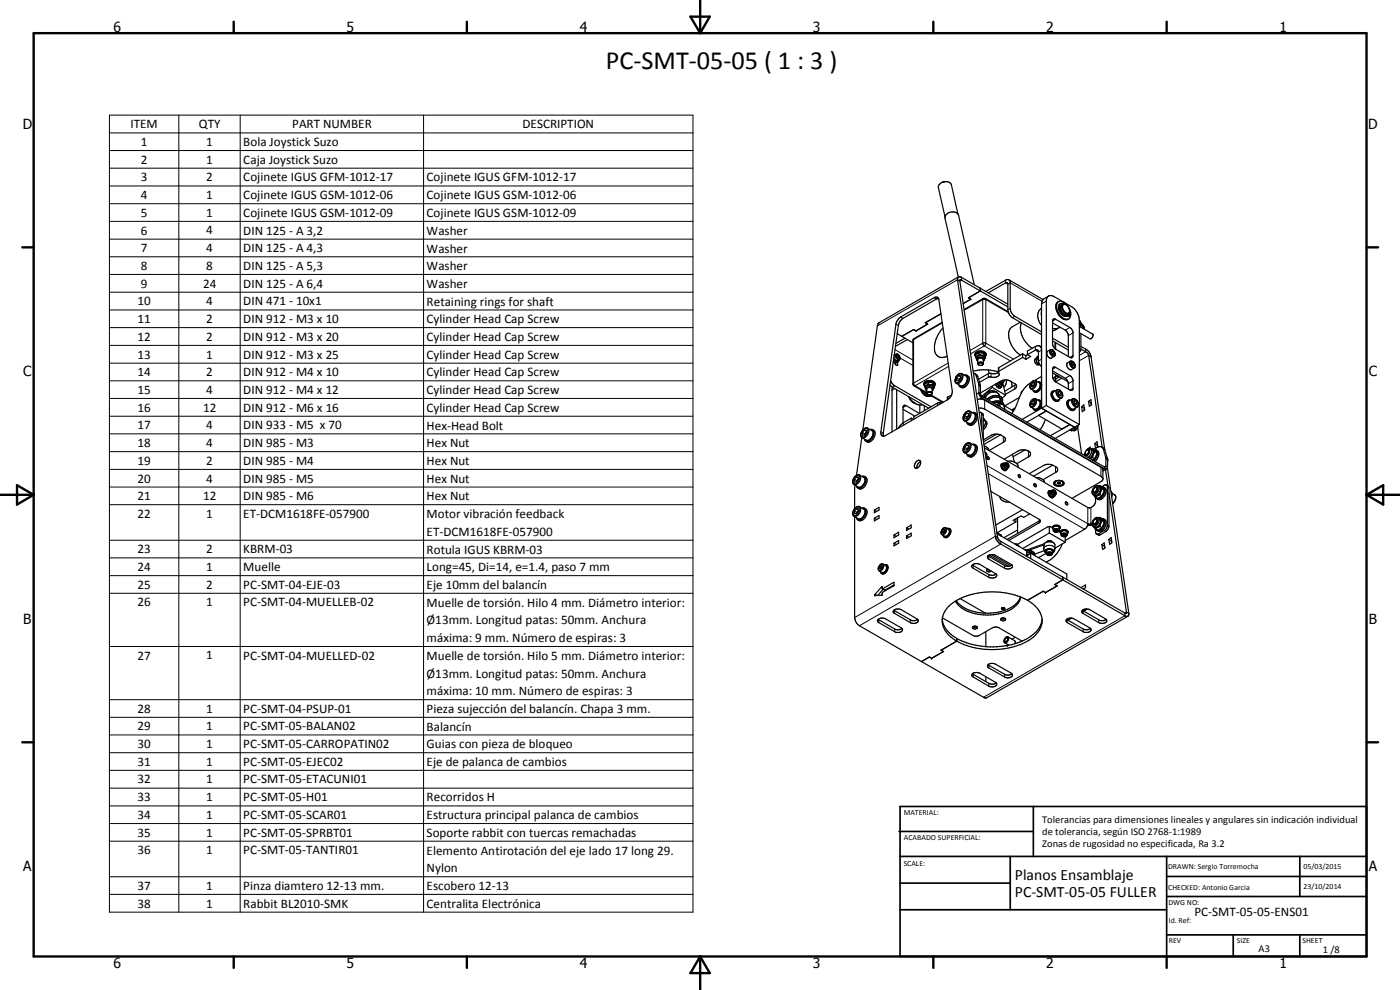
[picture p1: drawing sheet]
<svg xmlns="http://www.w3.org/2000/svg" width="420mm" height="297mm" viewBox="0 0 420 297" stroke-linecap="round" stroke-linejoin="round" font-family="sans-serif">
<g fill="none" stroke="#000" stroke-width=".35">
<path d="M283.7 54.5l-1 .2M287.5 64.2l-2-8.7a2.12 2.12 0 0 0-2.2-1 2.12 2.12 0 0 0-1.7 1.8l2 8.8M269.6 95.8l.7-.7 10.1-5.8a.81 .81 0 0 1 .9-.2 .81 .81 0 0 1 .5 .8l4 27.3a2.98 2.98 0 0 1-1.4 2.7l-18.6 10.8-1 .2-.3-.3-.1-1 4.5-32.6zM274.9 99.3h.1M274.9 99.3l-.7-.4-3.5 2M274.9 99.3l-.7-.5-3.5 2.1M278.4 97.2l-.7-.3 4.7-2.8-4.7 2.7 .7 .4-3.5 2.1M278.4 97.2l-3.5 2.1M278.4 97.2h.1M281.7 89.5l-10.7 6-.9 .9-.3 .7-4.8 33.1 .2 .7M282.8 96.7l-8.5 4.9-.3 .6v13l.3 .6 3.8 2.2M283 98.4a7.9 7.9 0 0 0-2.3 7.6 2.33 2.33 0 0 0 3.6 .8"/>
<path d="M287.3 83.9l11.4 77M287.3 83.9l.8 .4M287.6 83.1l-.3 .8M287.6 83.1l-4-17.6a2.2 2.2 0 0 1 1.7-1.9 2.2 2.2 0 0 1 2.4 1l4.7 20.8M287.7 83.1l-24.2 14.1-4.6 31.7M287.7 83.1l.9 .1M287.7 83.1h-.1M288.1 84.3l11.3 77M288.6 83.2l13.9 8.1M288.6 84.1l5.6 3.2M288.6 83.2v.9M288.6 84.1l-.4-.2-.1 .4"/>
<path d="M289.3 92.9l5.8-3.3 .5-.1 6.9 4M291.3 89.7v.1M291.4 89.8l-2.3 1.3M294.2 87.3l-3.6 2.1 .8 .4M294.2 86.5v.8M294.2 87.3l8.3 4.8M295.9 87.5l5.9-3.4a.84 .84 0 0 1 1-.1 .84 .84 0 0 1 .4 .9v7.9l.3 .9 .8 1.1 8.3 4.8M296.6 87.9l5.3-3.1h.4l.2 .3v8.4M302.5 93.5l1.1 1.7 9 5.2M302.8 83.9l10.2 6M306.2 96.7l-2.5 1.4a3.6 3.6 0 0 0-.6 4.5l1.3 2.3 1.9 1.7M306.5 96.9a6.8 6.8 0 0 0 3.3 7.6"/>
<path d="M312.6 92.5a3.3 3.3 0 0 0-.2 4.8l.2 .4M312.6 93.3v1.6M314.7 88.8l-.5 .6-.2 .6v31.7M314.7 88.8l.8-.1 .5 .2 5.6 3.1a5.3 5.3 0 0 1 2.3 4.1v31.3M314.7 88.8l-1.6 1-.4 .5-.1 .9v31.3M315.9 96.9l3.8 2.2 .8 .9 .1 .7v6.3M316 95.8l.3-.1 .5 .1 4.3 2.5 .7 .7 .2 .7v7.2l-.2 .4-.7-.1-4.3-2.4-.8-1-.1-.6v-6.8zM317.4 98.5l-1.5 .7M317.7 90.5a2.36 2.36 0 0 0-.3 3.4 2.57 2.57 0 0 0 3.3 1.8M317.7 90.5a2.31 2.31 0 0 0-.3 3 2.86 2.86 0 0 0 3.4 2.1l.5-1.3M317.7 90.5l.8-.2 .6 .3M318.1 91.2l-.2 .2a2.55 2.55 0 0 0 2.1 3.5l.4-.2"/>
<path d="M318.1 91.3a2.58 2.58 0 0 0 2.6 3.4l.3 .1M318.1 98.2l-1 .4-1.2-.1M318.8 91.4a2.1 2.1 0 0 0 1.7 2.8l.3-.2M319.4 91.2a1.17 1.17 0 0 0-1.1 .8 1.17 1.17 0 0 0 .2 1.3 1.36 1.36 0 0 0 2.1 .8M319.4 91.2l-.7-.2-.6 .3M319.4 91.2l.4 .2M319.4 90.7l.8 .8 .8 1.5M319.6 91.3a.86 .86 0 0 0-.7 .5 .86 .86 0 0 0 .1 .9 1.33 1.33 0 0 0 1.9 1.1l.1-.2M319.8 91.4a2.22 2.22 0 0 1 1.2 2M319.8 91.4h.1M320.7 94.4l.1-.3 .2 .1 .1 .3h-.3M320.7 94.4l.1 .1"/>
<path d="M320.8 94l.5 .2M320.9 93.9h.4M320.9 93.9l-.1 .1M320.9 92.8l.1 .2M321 93.1v.4M321 93.6l.3 .3M321 93.4l-.1 .5M321 93.4v.2M321 93l.3 .9M321.3 93.9v.3M321.3 94.2l-.1 .5-.4 .3-.5-.3M323.9 96.2l.3 .2 .2 .7"/>
<path d="M323.9 97.2a1.41 1.41 0 0 1 1.5 1.5M323.9 97.9l4 2.3a.98 .98 0 0 1-.8 1.4l-3.2-1.8M324.6 97.7h-.3v.4M324.6 97.7l.4 .4M324.6 97.7l-.3 .1M325 98.1v.4M325 98.1l-.4 .2M267.1 115.5l.7 .7 10.9 6.3M267.3 114.2l1 1.4 11.1 6.4M267.9 116.2l-.2 .6v12.8M268.1 108.5l.3 .3M268.2 107.7l.6 .8"/>
<path d="M268.2 108.6h-.1M268.3 107.1a1 1 0 0 0 .5 1 1 1 0 0 0 1.1-.2M268.4 106.4h.4M268.4 108.8h.7M268.8 108.5l-.4 .3M268.9 106.3a1 1 0 0 1 1.1 .5 1 1 0 0 1-.2 1.2 1.26 1.26 0 0 1-.9-1.7zM269 106.3l-.7 .4M269.1 106.6a.67 .67 0 0 1 .7 .3 .67 .67 0 0 1-.1 .8l-.6-.5zM269.1 116.9v11.9M269.1 108.8l.3 .4-.1 .4-.5-.2-.2-.6M269.2 106.7a.57 .57 0 0 1 .5 .3 .57 .57 0 0 1 0 .6 .64 .64 0 0 1-.5-.9zM269.3 100.1l1.4 .8"/>
<path d="M269.7 108.5h-.9M269.7 108.5l-.6 .3M269.7 108.1v.4M270.7 100.9l3.3 2M271.6 101.5l-2.8 1.5M272.3 101.9l-3.6 2M276.3 116.9l.8 1.4 .7 .5 .7 .1M276.7 117.1a1.71 1.71 0 0 0 2.3 1.4l.4 .2M277.2 117.5l.6 .6M277.3 115.1l.5 1.5M277.3 115.1v-.2a2.1 2.1 0 0 1 3.2-.1l.1 .3M277.3 115.1v.2"/>
<path d="M277.3 115.1a2.25 2.25 0 0 1 3.3 0M277.4 117.5l.5 .6M277.8 116.8a1.25 1.25 0 0 1 .8-1.2 1.25 1.25 0 0 1 1.4 .4l.1 .8M277.8 118.1l.3 .1M278 118.2l.5 .2M278.1 118.2l.4 .2M278.1 118v-1.2a.9 .9 0 0 1 .8-.6 .9 .9 0 0 1 .9 .6v1.2M278.1 118a.92 .92 0 0 1 .8-.5 .92 .92 0 0 1 .9 .5M278.1 118l.4 .4M278.3 118.3v-.1a.69 .69 0 0 1 .7-.5 .69 .69 0 0 1 .6 .5l-.2 .2M278.5 118.4h.9M278.5 115.2l1.5 .2"/>
<path d="M278.5 114.7l-.2 .1a.92 .92 0 0 0-.9 1l1.1-.6M278.5 114.7l1.5 .2M278.5 114.7v.5M278.9 118.7l-.4 .2M279 118.5l3.9 2.3M279.5 118.8l-1 .1M279.8 118l-.4 .4M280 114.9l.4 .9v.5M280 115.4l.4 .9M280 114.9v.5M280.1 116.6a1.35 1.35 0 0 0-2.3 .2l.3 .4M280.1 116.6v.4l-.3 .2"/>
<path d="M280.4 116.3l-.3 .3M280.6 115.1v.2M280.6 115.1l-.2 .7M285.6 118.5l-1.2 .7-.1 .8M287.1 112.8l.6-.6 .9-.1 1.4 .8a1.91 1.91 0 0 1-1.7 2.8l-1.3-.7a1.55 1.55 0 0 1 .1-2.2zM287.1 113.5l.7 .3M287.7 112.7l.6 .1v.7l-.6 .8-.6-.1v-.7M287.7 112.7l-.6 .8M287.7 112.7l.6 .4M287.8 113.8l.1 .3M288.3 113.3l-.5 .5M289.4 112.6l.4-.1a1.18 1.18 0 0 1 .6 1.9 1.71 1.71 0 0 1-2.5 1.5l-.2-.5"/>
<path d="M290.1 112.6a1.89 1.89 0 0 1 0 3.1 1.3 1.3 0 0 1-2 .3M292 111.3a13.8 13.8 0 0 1 7.6 .3M292.1 112l.7 .3 .2 .5a10.9 10.9 0 0 1 .8 5.5l.9 1.1 36.7 21.2 .7 .1M292.5 112.1l.9 .7a11.4 11.4 0 0 1 .9 5.6l.4 .5 36.7 21.2h.4a9.2 9.2 0 0 0-.9-5.8l-.5-.3h-.6l-1.5 .8M292.6 106.5a1.99 1.99 0 0 1 3.3 0M292.8 107l.3 .7M292.8 107a1.3 1.3 0 0 1 .2-1.4 1.3 1.3 0 0 1 1.4-.3 1.2 1.2 0 0 1 1.5 1.5l-.2 .2M293.1 107.8a1.39 1.39 0 0 1 2.3 0M293.3 119.8l1-.1 1.2 .4 35.3 20.4 .2 .5v2.8l-.4 .6-8.9 5.1M293.4 108.3l-.2-.2a1.06 1.06 0 0 1 .3-1.2 1.06 1.06 0 0 1 1.3-.1l.4 .2 .2 .4v.5l-.3 .4M293.4 109a.96 .96 0 0 1 1.7 .1M293.7 109.4l-.1-.1a.68 .68 0 0 1 .7-.4 .68 .68 0 0 1 .6 .4l-.1 .2"/>
<path d="M293.7 109.4l.5 .2 .6-.1M293.9 106.3l1.4 .3M293.9 106.3l-1.1 .7M293.9 105.8l-.3 .2a.93 .93 0 0 0-.8 1M293.9 105.8l1.4 .3M293.9 105.8v.5M294.2 117.9l6.8-3.8h1.7l1.8 1a.86 .86 0 0 1 .6 .8 .86 .86 0 0 1-.6 .8l-2.8 1.6M295.1 109.1v-1.2a1.05 1.05 0 0 0-1.7-.1v1.5l.3 .2M295.1 109.1l-.3 .4M295.3 106.1l.4 1.3M295.3 106.6l.4 .8M295.3 106.1v.5"/>
<path d="M295.7 107.4l-.3 .3M295.8 119.2v.3M296.6 111l.2 1M297.3 117.3l-1.3 .7-.7 1.2M297.7 117.6a1.72 1.72 0 0 1 2.2 1.2M297.7 115.9l.1 .3M297.8 116.2l-3.1 2.7M297.8 116.2l4 2.4M298.8 115.3h.1M298.8 115.3l.4 .8M298.9 115.2l-.1 .1M299.2 115.1l.5 .8"/>
<path d="M299.2 116.1l.3 .2M299.2 116.1h.2M299.2 117.6a3.1 3.1 0 0 0-3.5 1.9M299.4 116.1v.1M299.4 116.2l.7 .3 .3-.3M299.4 114.9l.9 1.1 .5-.4M299.6 111.7a3.6 3.6 0 0 1-2.6 .3l-3.3 1.8M299.6 111.7a.85 .85 0 0 1 .2 1 .85 .85 0 0 1-.9 .5l-2.2-.1-2.7 1.6M299.7 115.9l.7 .3M299.7 115.9l-.3 .2M299.8 118.4l.1 .4M299.9 118.8a1.28 1.28 0 0 1 .8 1.9"/>
<path d="M299.9 118.8l-.5-.1a4 4 0 0 0-3.2 1.1M300 114.7l.5 .3 .1 .4M300 119.4l.4 .5-.1 .5M300 114.9l.5 .5M300 119.4l.3 1M300 119.4l-1.4-.3-.8 .2-1.1 .8M300.2 114.5l.6 .5 .1 .6-.7-.2-.4-.7M300.4 119.8l-.2 .1M300.5 115.4h.1M300.5 115.4l-.4-.3-.1-.5 .6 .3v.5M300.6 115.8l-.2 .4M300.8 114.2l1 4.4"/>
<path d="M301.5 114l-.5 .9M301.8 118.6l-1 .9M302 114l-.1 1.3-.6 .9M303.4 114.5l.3 1.6M304.9 115.4l-3.4 2M305.9 119.3l-4.4 2.5M306.5 117.9v.1M306.5 117.9l-2 4.8M306.7 117.5h.1M306.8 117.4l-.3 .5M306.9 107.2l1 .6M306.9 106.2l1 .5"/>
<path d="M306.9 106.2v1M306.9 106.2l-7.2 4.2-.1 1.3M306.9 107.2l-7.3 4.3M307.9 106.7v1.1M308.3 106.4l1 .6-1.4 .8M308.3 106.4l-.4 .3M308.3 106.4l2.6-1.4 .6 .1 .2 3.7 .9 1.2M309.5 115.4l.6 .3M309.6 114.7l-1.4 1-1.4 1.7M309.8 114.4l1-.2 1.1 .7a1.62 1.62 0 0 1-1.4 2.4l-1.1-.6a1.66 1.66 0 0 1 .4-2.3zM310 114.8h.5v.6l-.5 .6h-.5v-.6M310 114.8l-.5 .6"/>
<path d="M310 114.8l.5 .3M310 117.1l.3 .4M310.1 115.7l.1 .2M310.5 115.3l-.4 .4M310.7 114.2h.1M310.9 107.6a1.01 1.01 0 0 0-.2 1.3 1.01 1.01 0 0 0 1.2 .4l-.5-.4M310.9 107.7l.5 1.2M310.9 107.6v.1M311.3 107.4l.3 .8M311.3 107.4l-.4 .3M311.4 114.6h.6M311.6 106.8l-.7 .8"/>
<path d="M311.6 106.9l-.3 .5M311.7 108.7l-.3 .2M312 114.6a1.95 1.95 0 0 1-1.7 2.9M312 114.6l.6 .6M312.1 103.8l.5 .3M312.6 115.7a2.14 2.14 0 0 1-1.8 2l-.5-.2M312.6 104.8a1.12 1.12 0 0 0-.7-1 1.12 1.12 0 0 0-1.2 .2l-2.4 1.3v1.1M312.6 112.9l-2.1 1.3M314.4 105.4l.8-.5a1.32 1.32 0 0 1 1.2 2l-.9 .5a1.35 1.35 0 0 1-1.1-2zM315.5 105.9l.3 .2M315.8 106.1v.1M315.9 105.4l-.4 .1v.4l.4 .4h.4v-.5"/>
<path d="M315.9 102.3l4.7 2.7M315.9 101.5l4.7 2.7M315.9 111.3l4.3 2.7 .4 1.1v1.7M315.9 111.9l4.6 2.6M315.9 105.4l.4 .4M315.9 105.4l-.4 .2M316 117.3a1.93 1.93 0 0 0 1.7 3M316 117.3h.6M316 117.3a1.83 1.83 0 0 0 .6 3l.7 .1 .4-.1M316 117.7l1.2-.7a1.55 1.55 0 0 1 1.5 .7 1.55 1.55 0 0 1-.1 1.7l-1.1 .6a1.71 1.71 0 0 1-1.5-2.3zM316 110.3l.6-.1 4.9 2.7 .5 1.2v2.6l-.2 .4h-.5l-4.8-2.8-.6-1.4zM316.3 105.8l-.5 .3"/>
<path d="M316.7 112.3l.4 .5 .6 .1M316.8 102.8v2M316.8 113v1.6M317.1 112.8l-1.1 .7M317.5 118l.4 .4M317.9 118.4v.2M318 113.1l-1.2 .6M318 119.8l-.3 .5M318 117.5h-.5v.7l.5 .5h.5v-.6M318 117.5l.5 .6M318 117.5l-.5 .3M318.5 118.1l-.6 .3"/>
<path d="M318.7 113.5l-1.9 1.1M320.2 109l1-.6a1.31 1.31 0 0 1 1.2 .6 1.31 1.31 0 0 1 0 1.4l-.8 .5a1.45 1.45 0 0 1-1.4-1.9zM321.6 109.3l.2 .3M321.8 109.6h.1M321.9 108.9h-.3v.5l.3 .4h.4v-.5M321.9 108.9l.4 .4M321.9 108.9l-.3 .2M322.3 109.3l-.5 .3M324.4 103.9l1.4 .8M324.4 104.7l1.4 .8M324.4 100.1v4.9l-.4 .7M325.8 104.7v.8"/>
<path d="M325.8 104.7l1.1 1 .5 1.4M325.8 105.5l.6 .5 .3 .6M326.7 106.6l4.1 27.6M326.7 106.6l.7 .5M327.4 107.1l4.1 27.8M258.6 131.3l-1.6 11.3M258.9 129.8l.6 .4M259 128.9l.7-.5h.6l1.4 .8a1.88 1.88 0 0 1-1.7 2.9l-1.3-.7a1.73 1.73 0 0 1 .3-2.5zM259.4 129l.6 .1v.8l-.6 .7h-.5v-.8M259.4 129l-.5 .8M259.4 129l.6 .4M259.4 131.7l.4 .6"/>
<path d="M259.5 130.2l.1 .2M260 129.7l-.5 .5M261.1 128.9a.8 .8 0 0 1 .9 .1 .8 .8 0 0 1 .2 .8 2.52 2.52 0 0 1-2.2 2.6l-.2-.1M261.8 128.9a1.86 1.86 0 0 1 0 3.1l-1.2 .7-.8-.3M271 122.8l3.5 2M273.5 125.5v.7M273.5 125.5l.6 .4M273.5 125.5a7.1 7.1 0 0 0-3.6 2.6l-.2 .3M274.6 121a2.69 2.69 0 0 1-1.9-2 4.7 4.7 0 0 0 3.3 2.5M274.9 138.6a.72 .72 0 0 1 .9-.5 .72 .72 0 0 1 .5 .9 1.34 1.34 0 0 1-1.7 1.4l-.2-.6zM275.9 124l-4-2.3h-.6l-.3 .4v4.8M276 121.5v2.5"/>
<path d="M276.3 138.5a1.95 1.95 0 0 0-1.1 2M276.9 121.5h-.9M277.4 121.7v1.5M282.6 120.9l-1-.1-7.4 4.3v.7M289.5 134.2l.7 .4M289.5 124.7l.7 .4M289.7 123.8l.8-.5a2.86 2.86 0 0 1 2.1 1.1 2.03 2.03 0 0 1-1.9 2.6l-1.3-.7a1.46 1.46 0 0 1 .1-2.2zM289.7 133.3l.8-.5a2.86 2.86 0 0 1 2.1 1.1 2.03 2.03 0 0 1-1.9 2.6l-1.3-.7a1.46 1.46 0 0 1 .1-2.2zM290.1 124h.6v.8l-.6 .7h-.6v-.8M290.1 133.5l.6 .1v.7l-.6 .7h-.6v-.8M290.1 133.5l-.6 .7M290.1 133.5l.6 .4"/>
<path d="M290.1 124l-.6 .7M290.1 124l.6 .3M290.2 134.6l.1 .3M290.2 125.1l.1 .2M290.7 134.1l-.5 .5M290.7 124.6l-.5 .5M291.8 123.8l.5-.1a1.51 1.51 0 0 1 .1 2.6 1.45 1.45 0 0 1-2 .8l-.3-.4M291.8 133.3h.5a1.51 1.51 0 0 1 .1 2.5 1.45 1.45 0 0 1-2 .9l-.3-.5M292.6 133.3a1.74 1.74 0 0 1 .1 2.9l-1.2 .9-1-.3M292.6 123.8a1.74 1.74 0 0 1 .1 2.9l-1.2 .9-1-.3M293.7 122.5h1l.8 .3 34.9 20.1 .6 .7M293.9 123.7h.4"/>
<path d="M294.3 123.7l.8 .8v7.5l2.6-1.5 1-.2 1.6 .2M294.3 123.7l.3 .7v4.4M295.1 125.5l.7 .9M295.1 126l.1 .2M295.1 128.2h.1M295.2 128.2l-.1 .1M295.2 126.2l-.1 .2M295.2 126.2l.6 .3M295.3 133.8l.9 .4 .5 .9M295.4 134.4l31.1 17.9a2.06 2.06 0 0 0 2.3-1.7v-1.4M295.6 135.6l.1 .2M295.7 135.9l.1 .1"/>
<path d="M295.7 135.8v.6M295.7 135.8a1.15 1.15 0 0 1 .2 1.7M295.8 126.4l-.1 .8-.5 1M295.9 126.4a1.84 1.84 0 0 1-.8 2.5M296.2 137.5v-.3a.43 .43 0 0 1 .6 .1 .43 .43 0 0 1-.2 .6l-.3-.4M296.2 137.4l.1 .2M298.3 120.9l1.3-.1 .8 .2M299.1 130.3l-3.9 2.2M299.4 121.6h.4l.2 .4M299.9 120.9l-.7 .6M299.9 120.9l1.4 .8M299.9 120.9l.3 1.1"/>
<path d="M300.3 130.5l.8 .5a.91 .91 0 0 1 .6 .8 .91 .91 0 0 1-.6 .9l-4.2 2.5M300.3 130.5l-5 2.8M300.3 120.4l-1.4-.1-1.1 .3M300.3 120.4l.6 .5 .4 .8M300.4 121l.3 .3M300.4 121v.2M300.8 139.1a1.23 1.23 0 0 0-.2 1.4 1.23 1.23 0 0 0 1.3 .6M301.1 139a.92 .92 0 0 0-.6 .8 .92 .92 0 0 0 .5 .9l.7 .4 .5-.3M301.1 139v.9M301.1 139.9l.7 .8M301.1 139l-.3 .3v.8M301.1 139.9l-.3 .2"/>
<path d="M301.3 137.8l4.3-2.5a2.66 2.66 0 0 1 3.7 .8l-.4 .8-3.7 2.2M301.3 121.7l2.9 1.6M301.3 121.7l.3 1.2M301.8 138.9l-.7 .1M301.9 138.9a.87 .87 0 0 1 .7 1.3M301.9 138.9a.9 .9 0 0 0 .7 1.3M301.9 138.9a.78 .78 0 0 0-.4 1.1 .78 .78 0 0 0 1.2 .2M302 139.1h.4M302 139.1l.1 .6 .5 .3M302.1 139.1l-.1 .4 .5 .5 .2-.5-.3-.4M302.3 138.3a2.88 2.88 0 0 1 3.2 1.3v.6M302.4 139.1a.31 .31 0 0 0-.2 .5 .31 .31 0 0 0 .5 .1"/>
<path d="M303.9 136.3l.5 2.3M304.5 122.7l-.7 .4M304.5 122.7l-.9 1.4M307.6 135l-3.6 2M309.5 120.8l.6 .4M309.7 120.1l1-.5 1.2 .7a1.61 1.61 0 0 1-1.4 2.4l-1.2-.7a1.48 1.48 0 0 1 .4-1.9zM310 120.2l.5 .1v.6l-.5 .6-.5-.1v-.6M310 120.2l-.5 .6M310 120.2l.5 .3M310 122.5l.3 .5M310.1 121.2l.1 .1M310.5 120.8l-.4 .4"/>
<path d="M311.4 120.1h.6M312 120.1a1.97 1.97 0 0 1-1.7 2.9M312 120.1l.6 .6M312.6 122.5l9.9 5.7M312.6 122.5l-5.9 3.4M312.6 122.5l1.4 .8M312.6 121.2a2.11 2.11 0 0 1-1.8 2l-.5-.2M313.8 125.9l-1.7 3M314 121.7l9.9 5.7M314 121.7l-1.4 .8M314 123.3l-5.8 3.4M314 123.3l-2.4 1.3 7.1 4.1 2.4-1.3"/>
<path d="M314 123.3l7.1 4.1M315.9 139.6l.9 .4a.93 .93 0 0 1 .6 .9 .93 .93 0 0 1-.6 .9l-3.8 2.1M315.9 139.6a3.1 3.1 0 0 0-2.8 .1l-4.2 2.4M315.9 139.6l-5.7 3.3M320.7 120.1a1.96 1.96 0 0 0 1.7 2.9M320.7 120.4l1.2-.7a1.58 1.58 0 0 1 1.5 .8 1.58 1.58 0 0 1-.1 1.6l-1 .6a1.67 1.67 0 0 1-1.6-2.3zM320.7 120.1h.6M320.7 120.1a1.77 1.77 0 0 0 .4 2.8l.7 .3 .6-.2M321.1 127.4l-5.9 3.3M322.3 128.4l-1.3 .6M322.3 128.3v.1M322.3 120.8l.3 .4"/>
<path d="M322.3 128.4l.4 .3M322.5 128.2l-5.9 3.4M322.6 121.2v.1M322.7 128.7l-1.1 .6-.4-.3M322.7 122.5l-.3 .5M322.7 120.2l-.4 .1v.6l.4 .6 .5-.1v-.6M322.7 120.2l.5 .6M322.7 120.2l-.4 .3M323.1 127.8l-.4 .9M323.2 120.8l-.6 .4M323.4 128.3l1.2 7.8M323.5 127.6a1.32 1.32 0 0 1-1.5 1.5"/>
<path d="M323.9 127.4l-1.4 .8M324.6 122l.7-.5 .2 1.5-.7 .5zM324.6 122l.7 .4M325.3 122.4l.1 .7M325.4 122.3l-.1 .1M325.6 136l.1 .2M325.6 136l-.1 .7M325.8 136.7l.3 .1M326.3 135a.74 .74 0 0 1 .4 .8 .74 .74 0 0 1-.7 .6l-.3-.2M326.3 135l-.5 .4-.2 .6M326.5 134.7h.1M326.5 134.7v.1"/>
<path d="M326.7 120.4l.7-.5 .2 1.5-.7 .5zM326.7 120.4l.7 .5M326.8 134.9a1.16 1.16 0 0 1-1 1.8l-.2-.5M326.8 134.9l-.5 .1M326.8 134.9l.3 .1M327.2 134.6v-.4l-.7 .5M327.3 134.7a1.3 1.3 0 0 1 .9 1.1 1.3 1.3 0 0 1-.7 1.2l-.6 .5M327.4 120.9l.1 .6M327.4 134.7l-.6-.1-.6 .4h.1M327.4 134.7a1.89 1.89 0 0 1-1 2.5M327.5 120.8l-.1 .1M327.9 137.3l-.8 .3"/>
<path d="M327.9 134.5l.7 1M327.9 134.5l-.5 .2M327.9 137.3l.6 .3M327.9 134.5l.6 .4M328.5 134.9a1.2 1.2 0 0 1 .7 2l-1 1.3M328.5 134.9l.7 1M328.5 137.6l-.6 .5M328.6 133.1l.7-.6 .2 1.5-.7 .5M328.6 133.1l.7 .4M328.6 133.1l.1 1.4M328.6 135.5l-.7 1.8M328.6 135.5l.6 .4"/>
<path d="M329 135a1.91 1.91 0 0 1 0 3l-.4 .5M329.2 135.9l-.7 1.7M329.3 133.5v.6M329.4 133.4l-.1 .1M330.7 134.1l.7 .6 .9 2.7M332.3 137.4v.3M332.3 137.4l.1 .3M332.3 137.7l.1 2.4-.3 .6M332.4 137.7v.9M256.4 153.3l.7 .5M256.4 143.8l.7 .4M256.5 155.1v30.2a3.2 3.2 0 0 0 1.4 2.4l18.7 10.8"/>
<path d="M256.6 152.4a1.12 1.12 0 0 1 1.4-.3l1.2 .7a1.48 1.48 0 0 1-.2 2.3l-.4 .4-.8 .2-1.5-.8a1.59 1.59 0 0 1 .3-2.5zM256.6 145.6l-.1 7M256.6 142.9a1.12 1.12 0 0 1 1.4-.4l1.2 .8a1.48 1.48 0 0 1-.2 2.2l-.4 .5-.8 .2-1.5-.8a1.59 1.59 0 0 1 .3-2.5zM257 143.1h.6v.8l-.6 .8-.6-.1v-.8M257 152.6l.6 .1v.8l-.6 .7-.6-.1v-.8M257 152.6l-.6 .7M257 152.6l.6 .4M257 143.1l-.6 .7M257 143.1l.6 .3M257.1 144.2l.1 .2M257.1 153.8l.1 .2M257.6 153.2l-.5 .6"/>
<path d="M257.6 143.7l-.5 .5M258.7 142.9h.7M258.7 152.4h.7M259.4 142.9a1.98 1.98 0 0 1-.5 3 .98 .98 0 0 1-1 .7 .98 .98 0 0 1-.9-.8M259.4 152.4a1.98 1.98 0 0 1-.5 3 .98 .98 0 0 1-1 .7 .98 .98 0 0 1-.9-.7M259.4 143a1.86 1.86 0 0 1 0 3 1.38 1.38 0 0 1-2 .4M259.4 152.5a1.86 1.86 0 0 1 0 3.1 1.38 1.38 0 0 1-2 .4M262.4 153l1.4-.8v.8l-1.4 .8zM262.4 155.5l1.4-.8v.8l-1.4 .8zM262.4 153l.7 .5M262.4 155.5l.7 .4M272.1 158.4l1.4-.9v.9l-1.4 .8z"/>
<path d="M272.1 158.4l.6 .3M282.9 159.3l.4 .3M283.2 158.9h.3v.5l-.3 .4h-.3v-.5M283.2 158.9l-.3 .4M283.2 158.9l.3 .1M283.3 159.6h.1M283.5 159.3l-.2 .3M284.3 158.6a.9 .9 0 0 1 .9 .3 .9 .9 0 0 1 .1 1 1.42 1.42 0 0 1-1.9 1.3M284.9 158.6l.2 .1M285.1 158.7a1.9 1.9 0 0 1-1.6 2.5l-.4-.6M297.4 147.4l14.7 8.6M299.5 160l.8 .4 .2 .5"/>
<path d="M300.1 149.1a1.87 1.87 0 0 0 2.1 1.6h.8M300.8 140.1l.6 .8M301.8 140.7l-.4 .2M302.1 140.8l-.7 .1M302.4 140.6l-.6 .1M302.4 140.6l-.3 .2M302.5 140.3l-.1 .3M304.8 155.7l.1 .9M304.9 156.6l-5.7 3.3M305.4 159l-4.1 2.3M305.4 155.4v4.7M305.6 142.9l.2 .3"/>
<path d="M305.6 142.5a.43 .43 0 0 1 .6 .2 .43 .43 0 0 1-.3 .6zM306.9 153l-8 4.5M309.1 154.2l-1.9 1-.8-.4-2.3 1.3 .8 .5M310.3 145.6l.1 .1M310.4 145.8l.4 .2a.44 .44 0 0 0 .1-.6 .44 .44 0 0 0-.6-.1l.2 .6M310.8 143.3l1.1 .1 1.1 .5M312.1 156l.1 .5-.4 .4-9.1 5.3M312.1 156.1l-9.9 5.8M313 143.9l.5 .9M314.8 147.3a1.35 1.35 0 0 0 1.3 1.9l.2-.2M314.9 158v1.9M314.9 159.9l4.8 2.8"/>
<path d="M314.9 159.9l-8 4.7M314.9 148.3l.7 .7M315.2 147.2a.82 .82 0 0 0-.7 .6 .82 .82 0 0 0 .3 .8l.5 .6 .7 .1M315.3 147.2l-.4 .3v.8M315.3 148l.6 .8M315.3 147.2v.8M315.3 148l-.4 .3M315.8 158.4a1.3 1.3 0 0 1 1.1-.9 1.3 1.3 0 0 1 1.3 .6l-.3 .7M315.8 158.4l-.7-.4-.7 .1-9.1 5.3M315.8 158.4l.3 .4M315.9 147.1l-.6 .1M315.9 148.8l-.3 .2"/>
<path d="M316 147.1a.83 .83 0 0 1 .8 .4 .83 .83 0 0 1 0 .9 1.04 1.04 0 0 1-.9-1.3M316 147.1h-.1M316 147.1l-.3 .1a.83 .83 0 0 0 .1 1.1 .83 .83 0 0 0 1 .1M316.1 147.4l.2 .6M316.1 147.3l.1 .5 .4 .3M316.2 158.1l1.1-.2 .6 .3v1l-.7 .4a.95 .95 0 0 1-1.1-.5zM316.2 147.2l-.1 .1M316.3 147.2l.5 .4-.2 .5M316.3 147.2l-.2 .2M316.3 149h-.7M316.3 144.7a1.87 1.87 0 0 1 3.1 .3 1.8 1.8 0 0 1-3.2 0zM316.5 148.8h.1"/>
<path d="M316.5 148.8h-.6M316.6 148.1h.1zM316.6 147.3a.31 .31 0 0 0-.3 .5 .31 .31 0 0 0 .5 .1M316.6 148.8l-.3 .2M316.6 148.5v.3M316.7 144.6a1.42 1.42 0 0 1 2.3 .5 1.48 1.48 0 0 1-2.5-.2zM316.7 159l.4-.1 .3 .2-.1 .3M316.7 159l-.1 .3 .3 .1M316.7 159l.2 .1M316.8 144.3l-.3 .6M316.9 159.1v.3M317.3 159v.4"/>
<path d="M317.3 159l-.4 .1M317.3 159.4h-.4M317.6 144.7l.1 .1M317.7 144.8v.4M317.7 159.4l.5 .3M318 144.7l-.3 .1M318.1 145.2l.2-.3-.4-.2-.5 .1-.1 .2 .4 .2M318.1 144.8v.4M318.1 145.2h-.4M318.2 158.2a1.42 1.42 0 0 0-2.4 .2M318.2 159.6a1.41 1.41 0 0 1 2.3 .1M318.5 159.5a1.11 1.11 0 0 1 1.8 .2v.7a1.04 1.04 0 0 1-1.8 .2z"/>
<path d="M318.8 144.3l.3 .5M319.7 151l.2 .2M319.8 150.7l.1-.1a.61 .61 0 0 1 .4 .9l-.4-.2zM320.5 159.7a1.34 1.34 0 0 0-2.3-.3v.5l.3 .2M320.5 159.7l-.2 .4M326.4 157.6l-.7 1.1-6 3.5M327.7 157l-.6 .3-.6-.2-.1 .5M327.7 157.5l-1.3 .1M328 147.3l.1 .3M328 156.8l.3 .7M328.1 147.6l.2 .4M328.2 148.4l.5 .8"/>
<path d="M328.2 157.9l.5 .8M328.6 146a.79 .79 0 0 1 1.2 0 .79 .79 0 0 1-.1 1.1 1.26 1.26 0 0 1-1.9 1v-.9zM328.6 155.5a.79 .79 0 0 1 1.2 0 .79 .79 0 0 1-.1 1.1 1.26 1.26 0 0 1-1.9 1v-.9zM328.7 155.7a.76 .76 0 0 1 .3 1 .76 .76 0 0 1-.9 .4l-.1-.3M328.7 146.2a.76 .76 0 0 1 .3 1 .76 .76 0 0 1-.9 .4M328.7 155.7l-.5 .6-.2 .5M328.7 155.7l-.1 .1M328.7 146.2l-.5 .5-.2 .6M328.7 146.2l-.1 .1M328.8 158.7v1.1l.3 .4M329.2 146.2a1.18 1.18 0 0 1-.7 1.8l-.3-.1M329.2 146.2h-.5"/>
<path d="M329.2 155.7h-.5M329.2 155.7a1.18 1.18 0 0 1-.7 1.8l-.3-.1M329.2 155.7h.1M329.2 146.2h.1M329.5 145.8a1.43 1.43 0 0 1 .1 2.5l-.8 .4-.8-.3M329.5 155.3a1.43 1.43 0 0 1 .1 2.5l-.8 .4-.8-.3M330.1 155.2l.7 1M330.1 155.2l-.5 .2M330.1 145.7l.7 1M330.1 148.4l-1.4 .8M330.1 145.7l-.5 .1M330.1 148.4l.6 .4"/>
<path d="M330.1 145.7l.6 .3M330.1 157.9l-1.4 .8M330.1 157.9l.6 .4M330.1 155.2l.6 .4M330.7 146l1.2-.5 .4 .6v11.5a2.05 2.05 0 0 1-.9 1.6l-1.6 .9-.7 .1M330.7 158.3l-1.1 .7-.9-.3M330.7 146l.7 1M330.7 148.8l-1.1 .7-.9-.3M330.7 155.6l.7 .9M330.7 155.6a1.14 1.14 0 0 1 .7 1.9 1.75 1.75 0 0 1-2.4 1.5l-.1-.2M330.7 146a1.18 1.18 0 0 1 .7 2 1.98 1.98 0 0 1-2.3 1.6l-.2-.3M330.8 146.7l-.7 1.7"/>
<path d="M330.8 146.7l.6 .3M330.8 156.2l-.7 1.7M330.8 156.2l.6 .3M331.2 146.2a1.69 1.69 0 0 1 .2 2.8 1.43 1.43 0 0 1-2.2 .6M331.2 155.7a1.69 1.69 0 0 1 .2 2.8 1.43 1.43 0 0 1-2.2 .6M331.4 147l-.7 1.8M331.4 156.5l-.7 1.8M331.8 140.9l.7 4.9M332.1 145.5l.4 .3M332.1 140.7l-1.1 .7M332.3 140.4l6.5 43.7M332.5 145.8l.3 .6-.1 11.9-.6 1-1.9 1.1-.4 .2-.7-.4"/>
<path d="M332.8 148l5.3 35.6M333.4 147.4l.4 .8-.1 .9M333.7 148l.8 .5a1.76 1.76 0 0 1-.4 2.5l-.2 .1M264 170.2v.4l.3 .1 .4-.5M264 170.2l.4 .2M264.3 169.7l-.3 .5M264.3 169.7l.4 .1v.4M264.3 169.7l.4 .2M264.4 170.4v.1M264.5 172l.2 .2M264.6 176.1h.1l.2 .6 3.4-1.9v1l-3.4 1.9-.2 .9h-2.1v-.2zM264.7 170.2l-.3 .2"/>
<path d="M264.8 176.7l.7 .4M265 176.8l-1.5 1.8M265.4 169.5a.94 .94 0 0 1 1.1 .4 .94 .94 0 0 1-.2 1.1l-.1 .3a1.09 1.09 0 0 1-.7 .9 1.09 1.09 0 0 1-1.1-.3l-.2-.4M265.5 177.1h.1M266 169.5h.2M266.2 169.6a1.96 1.96 0 0 1-1.4 2.5M268.3 160.5l1.4-.8v.8l-1.4 .8zM268.3 163l1.4-.8v.8l-1.4 .8zM268.3 160.5l.7 .5M268.3 163l.7 .4M268.3 175.5l-2.8 1.6M272.1 160.8l1.4-.8v.8l-1.4 .8z"/>
<path d="M272.1 160.8l.6 .4M288.1 179.6l7.6 4.4M291.7 169.6a1.99 1.99 0 0 1 2.3-.3l4.7 2.8a.7 .7 0 0 1 .4 .8 .7 .7 0 0 1-.8 .5l-1.6-.2-4.7-2.7-.3-.4zM291.8 169.5l4.9 2.9a2.06 2.06 0 0 0 2.3-.2M296.2 170.9l.8 .1M296.5 170.7a.43 .43 0 0 0-.4 .5 .43 .43 0 0 0 .5 .4l.9-.3M296.5 166.8l5 2.9a2.06 2.06 0 0 0 2.2-.2M296.6 166.8a2.14 2.14 0 0 1 2.1-.2l4.8 2.7a.78 .78 0 0 1 .2 1.1 .78 .78 0 0 1-1 .3l-1-.1-5-2.8-.3-.5zM296.9 166.5l5.8 3.4M297.5 166.4l5.8 3.3M298.7 160.9l.7 .4M298.7 160.9a3 3 0 0 0 1.6 2.3"/>
<path d="M299.2 160.1l.4-.1 .2 .4M299.4 161.3l.4 .7 .5 .4M299.5 160.3l-.3-.2 8.9 5.2v1.6M300.3 162.4l37.3 21.5M300.3 163.2l37.3 21.5M300.3 162.4v.8M304.8 163.2l.3 .3zM304.8 163.2l-.2 .1M304.9 163.2l.9 .8M305.4 163.3v.2M306.2 179.1a23 23 0 0 0-20.3 1.8 6.9 6.9 0 0 0-3.1 4.5M306.2 179.1l2.2 1"/>
<path d="M306.2 179.1a7.4 7.4 0 0 1-5.9 4.4 13.5 13.5 0 0 1-13-2.9l-.3-.4M306.3 179.1a6.3 6.3 0 0 1-4.5 4.5 14.5 14.5 0 0 1-14.2-2l-.9-1.2M307.7 165l.8 .1M308.1 165.6l1.6 .3 .8 .8M308.1 166.3l.5 .1M308.3 165.1h.2M308.5 165.1h.2M308.7 165.1l.2 .1M308.9 165.2l.1 1M308.9 165.2l.5 .1M309.3 166l10.9 6.2v1.7M309.3 166v1.6"/>
<path d="M309.3 166l-1.2 .7M309.4 165.3l.4 .2M309.4 165.3l.9 .6 .3 .8M313.4 163.4l-.1 1.2 .3 1M313.4 163.2a2.26 2.26 0 0 1 2.9-.2l.3 .5v1.1l-.3 1M313.4 165.2l-2.9 1.1M313.4 163.4l-4.8 1.7M313.4 163.2l-5.4 1.9M313.4 163.2v.2M313.6 165.6l.4 .4-2.3 1.3M313.6 165.6l.1 .1M313.6 165.3l.4 .4-.1-.3"/>
<path d="M313.8 177.8l-.7-.4-4.7 2.7M314 164.8a1.48 1.48 0 0 1 2.3 .8M314 164.8l-.4 .4v.4M314 164.8l-.1 .6M314.1 165.1l.5-.3 1 .2 .2 .4v.8a1.16 1.16 0 0 1-1.8 0zM314.1 162.7a.94 .94 0 0 1 1.7 0M314.7 166l.1 .1M314.8 166.1l.5-.1v.4M314.8 166.1v.3M315.3 164.8h-.9l-.5 .6M315.3 164.8l.7 .6M315.3 166.4l.1-.3-.4-.2-.4 .1-.1 .2 .3 .2"/>
<path d="M315.3 166.4h-.5M315.8 164.8l.2 .6M316.3 165.6l-.5 .4M316.3 165.3l-.5 .4 .2-.3M316.3 165.6l-.3 .2M317.3 175.7v.1M317.3 175.8l-3.5 2M318.8 163.2a9.7 9.7 0 0 1-4.8 5.5M319 174l-2.4 1.3 .7 .5M319 173.2v.8M319 174l-2.4 1.4 .7 .4M319.1 160.3l.1 .1"/>
<path d="M319.2 160.4h.5v.3M319.2 160.4v.4M319.7 161v1.7M319.7 162.7l-3.1 1.8M319.7 160.7l.1-.3-.8-.1-.1 .3 .3 .2M319.7 160.7l-.5 .1M319.7 161h.1M324.4 176.3l1.4-.8v.8l-.7 .4M330.7 163.4l.7-.5 .2 1.5-.7 .5zM330.7 163.4l.7 .4M331.4 163.8l.1 .7M331.5 163.7l-.1 .1"/>
<path d="M332.8 161.8l.7-.5 .2 1.5-.7 .5zM332.8 161.8l.7 .4M333.5 162.2l.1 .7M333.6 162.2h-.1M263.5 185.9a1.99 1.99 0 0 1 2.3-.2l4.7 2.7a.72 .72 0 0 1 .3 .8 .72 .72 0 0 1-.8 .5h-1.3l-4.9-2.9-.4-.4zM263.6 185.8l4.9 2.9a2.01 2.01 0 0 0 2.2-.1M268.3 183.1l4.9 2.9a1.96 1.96 0 0 0 2.2-.2M268.3 183a2.46 2.46 0 0 1 2.2-.1l4.7 2.8a.76 .76 0 0 1 .3 1 .76 .76 0 0 1-1 .3l-1.1-.1-5.1-2.9-.3-.5zM279.6 197.5l-.7-.4-2.3 1.4M282.8 185.8a7.8 7.8 0 0 0 4.3 5.8M282.8 185.4a7 7 0 0 0 4.3 7M282.8 185.4l9.6 5.4 1.5-.1 4-2.4 1.2-.2 7.6 4.3"/>
<path d="M283.1 195.5l-3.5 2M283.1 195.5h.1M287.1 192.4l-4.7 2.7 .8 .4-3.6 2M287.1 191.6v.8M287.1 192.4l-4.7 2.7 .7 .4M292 188h.1a.58 .58 0 0 1 .8-.2 .58 .58 0 0 1 .2 .8 .74 .74 0 0 1-1.2-.5zM292 188l.5 .2 .6-.2M295.9 189.5v4.5M296.5 199.4l5.2 3 1.1 .2 .9-.4M296.6 199.4a2.14 2.14 0 0 1 2.1-.1l4.8 2.7a.8 .8 0 0 1 .2 1 .8 .8 0 0 1-1 .4l-1-.2-5-2.8-.3-.4zM300.4 185.6a.82 .82 0 0 1 1.4 .3 .89 .89 0 0 1-1.5-.1zM300.5 185.5l.4 .2 .8-.2"/>
<path d="M300.6 182.5l.6-.2 .4 .3-.5 .3-.5-.1zM300.6 182.4l.4 .2 .5-.2M301.5 192.8l1.3 .8M301.7 191.4a.58 .58 0 0 1 .8-.3 .58 .58 0 0 1 .1 1l-.4 .6a.61 .61 0 0 1-1-.2 .61 .61 0 0 1 .3-.9zM301.7 191.6l.6-.3a.68 .68 0 0 1 0 .9 .68 .68 0 0 1-.7 .2zM302.4 193.3l-.1 .4M302.5 191.1l2 1.1 .2 .4-.1 .5M304.7 191.2l-1 .6M308.4 180.1a6.9 6.9 0 0 1 4.2 7.5 11 11 0 0 1-8 6.4 23.7 23.7 0 0 1-17.5-1.6M312.7 185.8a7.6 7.6 0 0 1-4.4 5.8 23.5 23.5 0 0 1-21.2 0M320 185.9a1.99 1.99 0 0 1 2.3-.2l4.8 2.7a.78 .78 0 0 1 .2 1 .78 .78 0 0 1-1 .3h-1l-5-2.9-.4-.4zM320.1 185.8l5 2.9a2.01 2.01 0 0 0 2.1-.1"/>
<path d="M321.6 185.5l-1.1 .6M324.8 183.1l5 2.9a1.96 1.96 0 0 0 2.2-.2M324.9 183a2.28 2.28 0 0 1 2.2-.1l4.7 2.8a.77 .77 0 0 1 .2 1 .77 .77 0 0 1-1 .3l-1.2-.2-4.9-2.8-.3-.5zM325.9 183l-.7 .4M326.1 182.7l-.5 .3-.4-.1M337.6 183.9v.8M337.6 184.7l.9 .2M338.1 183.6a.28 .28 0 0 1-.1 .4 .28 .28 0 0 1-.4-.1M338.1 183.6l.7 .5M338.5 184.9l-42.5 24.5-.6-.1-18.8-10.8M338.8 184.1l-.3 .8M291.8 202.2l4.9 2.8a2.02 2.02 0 0 0 2.3-.1"/>
<path d="M291.9 202.1l1.1-.3 .8 .1 4.9 2.8a.66 .66 0 0 1 .5 .7 .66 .66 0 0 1-.7 .6h-1.5l-5.1-3-.3-.4zM295.9 203.1v1.4"/>
<circle cx="283.6" cy="159.6" r="1.26"/>
<circle cx="264.8" cy="170.5" r="1.26"/>
</g>
<g fill="#000">
<circle cx="324.4" cy="97.1" r=".18"/>
<circle cx="269.4" cy="106.7" r=".18"/>
<circle cx="300.6" cy="115.8" r=".18"/>
<circle cx="317.7" cy="112.9" r=".18"/>
<circle cx="300.4" cy="121.1" r=".18"/>
<circle cx="262.6" cy="178.6" r=".18"/>
<circle cx="308.1" cy="166.3" r=".18"/>
<circle cx="308.5" cy="166.4" r=".18"/>
<circle cx="313.8" cy="177.8" r=".18"/>
<circle cx="279.6" cy="197.5" r=".18"/>
<circle cx="302.3" cy="193.7" r=".18"/>
</g>
<g fill="none" stroke="#000" stroke-width=".3">
<path d="M32.8 34.5h175.2v239.2h-175.2zM32.8 39.9h175.2M53.7 34.5v239.2M72.1 34.5v239.2M127.1 34.5v239.2M32.8 45.2h175.2M32.8 50.5h175.2M32.8 55.8h175.2M32.8 61.1h175.2M32.8 66.4h175.2M32.8 71.8h175.2M32.8 77h175.2"/>
<path d="M32.8 82.3h175.2M32.8 87.7h175.2M32.8 93h175.2M32.8 98.3h175.2M268.9 97.3l.7 .4M270.3 95.1l.7 .4M280.4 89.3l.7 .4M282.8 96.9l-8.6 5M287.3 83.9l-24 13.9M288.6 84.1l-.5 .2M289.4 93.1l5.7-3.3h.5l7.1 4M295.1 89.6l-.2 13.5 .5 .7"/>
<path d="M295.7 89.6l.2 13.5-.5 .7M301.8 84.1v.8l.7 .4 .7-.4 9.5 5.5M303.2 92.5l-.7 .4M304.6 94.9l-.7 .4M314 90.3l-1.4 .9M316.8 95.8l-.9 .6M320.7 94.7l-.2 .2M321.1 98.3l-1.4 .8M322 99.9l-1.4 .8M323.9 96.8l.5 .3M323.9 97.5l.3-.3 .5 .1a1.37 1.37 0 0 1 .6 1.4M323.9 97.2h.1"/>
<path d="M32.8 103.6h175.2M32.8 109h175.2M32.8 114.3h175.2M32.8 119.5h175.2M268.5 115.7l-.7 .5M268.6 116.6l-.9 .5M268.6 104.9l5.4 3.1M270.2 107.4l3.8 2.2M274.2 114.9l.4 .8M274.2 114.9l-.2 .3M274.2 101.9l-.2 .3M274.2 101.9v13"/>
<path d="M274.3 101.6l-.1 .3M274.6 115.7l3.5 2.1M274.6 115.7l-.3 .1M279.3 118.4l3.9 2.2M279.3 118.7l-.3 .1M284.5 119.1v.8M284.6 108.9l-10.4 6M284.7 109.9l-10.1 5.8M287.3 112.6a.81 .81 0 0 1 1.3-.3 .81 .81 0 0 1 0 1.2 1.18 1.18 0 0 1-1.8 1v-1.2zM288.7 112.1a1.9 1.9 0 0 1-1.7 2.9M291.2 105.2l3.7-2.2 .7-.1 8.6 4.8M293 112.8l.4 .2"/>
<path d="M293.7 115.1l.5 .3M293.8 115.7l.4 .3M294.2 118.1l-.4-.3-.7 .4M294.7 118.9v.5l-.5 .3M295.4 103.8l-4.1 2.4M295.4 103.8l7.8 4.5M296.3 119.8a3.2 3.2 0 0 1 4.5-.3l.1 .3M296.6 112.1v1.1M297.4 112v1.1M298.5 117.1a3.4 3.4 0 0 0-3.2 2.2M299.8 110.3v1.1M304.5 115.6v1.1"/>
<path d="M306.7 117.5v.1M309.6 114.7a.69 .69 0 0 1 .9-.4 .69 .69 0 0 1 .3 .9 1.07 1.07 0 0 1-.4 1.1 1.07 1.07 0 0 1-1.2 0v-.9zM310.7 104v1.1l.9 .5 1-.5M310.8 119.7a1.63 1.63 0 0 1-1.4 2.4M310.8 114.2a1.67 1.67 0 0 1-1.4 2.5M312.6 107.8l-1 .5M315.2 105.1a1.02 1.02 0 0 1 1.3 .4 1.02 1.02 0 0 1-.2 1.3 1.28 1.28 0 0 1-1.1-1.7zM315.2 104.9a1.33 1.33 0 0 0 1.2 2M316.6 102.7v1.9M316.6 113.1v1.3M316.8 110.2l-.9 .6M317.2 117.2l.1-.1a1.3 1.3 0 0 1 1.4 .7 1.3 1.3 0 0 1-.2 1.5 1.66 1.66 0 0 1-1.3-2.1z"/>
<path d="M317.2 117a1.63 1.63 0 0 0 1.4 2.4M321.1 112.7l-1.4 .8M321.2 108.4a1.35 1.35 0 0 0 1.2 2M321.3 108.5a1.11 1.11 0 0 1 1.2 .5 1.11 1.11 0 0 1-.2 1.3 1.3 1.3 0 0 1-1-1.8zM321.9 119.7a1.63 1.63 0 0 0 1.4 2.4M322 116.5l-.9 .5M322 114.3l-1.4 .8M322 106.7l-.9 .5M322 119.8a1.33 1.33 0 0 1 1.4 .7 1.33 1.33 0 0 1-.2 1.5 1.54 1.54 0 0 1-1.2-2.2zM325.8 105.5l-1.9 1.1M326.7 106.6l-2.8 1.6M32.8 124.9h175.2"/>
<path d="M32.8 130.2h175.2M32.8 135.5h175.2M258.9 129.1a.84 .84 0 0 1 .8-.6 .84 .84 0 0 1 .8 .6 1.82 1.82 0 0 1-1.8 2 1.44 1.44 0 0 1 .2-2zM260.4 128.4a1.93 1.93 0 0 1-1.7 3M264.4 129.6l.7 .4M271.1 126.8v.8M271.9 121.7l-.9 .6M281.3 120.9v.8M282.1 120.9v.3M289.8 133.3a.82 .82 0 0 1 1.2-.2 .82 .82 0 0 1 0 1.3l-.4 .7-.8 .5a1.03 1.03 0 0 1-.8-.8 1.03 1.03 0 0 1 .4-1zM289.8 123.8a.82 .82 0 0 1 1.2-.2 .82 .82 0 0 1 0 1.2l-.4 .8-.8 .5a1.03 1.03 0 0 1-.8-.8 1.03 1.03 0 0 1 .4-1zM291.1 123.4a1.91 1.91 0 0 1-1.7 2.9"/>
<path d="M291.1 132.9a1.91 1.91 0 0 1-1.7 2.9M294.6 124.4l.5 .2M295.5 120.1v2.7M296.2 139.7l30.3 17.4v-4.8M297.8 120.7a2.58 2.58 0 0 1 3.4 .6l.1 .1M301.1 131v1.7M304.7 122.3l-1.1 .7M308.6 135.3v1.8M309.6 120.2a.73 .73 0 0 1 1.1-.4 .73 .73 0 0 1 .1 1.1 1.01 1.01 0 0 1-1.6 .8v-.8zM316.8 140v1.8M331.1 134.7l.5 .3M331.8 137.1l.5 .3"/>
<path d="M331.9 137.7l.5 .3M332.3 137.5l.1 .7M32.8 140.8h175.2M32.8 146.1h175.2M32.8 151.4h175.2M256.4 143.2a.89 .89 0 0 1 1.6-.2 1.81 1.81 0 0 1-1.7 2.2 1.44 1.44 0 0 1 .1-2zM256.4 152.7a.89 .89 0 0 1 1.6-.2 1.81 1.81 0 0 1-1.7 2.2 1.44 1.44 0 0 1 .1-2zM258 152.1a1.89 1.89 0 0 1-1.7 2.8M258 142.5a1.89 1.89 0 0 1-1.7 2.9M282.9 158.7l.7-.3a1.11 1.11 0 0 1 .1 1.2 1.11 1.11 0 0 1-1.1 .6l-.1-.7zM283.9 158.4a1.33 1.33 0 0 1-1.2 2M296.6 142.1l28.9 16.7"/>
<path d="M311.8 156.3v.6M316.1 159.1a1.06 1.06 0 0 1 1.8 0M316.2 159.1a.86 .86 0 0 1 .9-.5 .86 .86 0 0 1 .7 .7 .96 .96 0 0 1-1.6-.2zM327.4 152.3v4.8l.3 .3M330.4 140.2v2.7M331.4 159.2l.5 .3M332.3 157.6l.5 .3M332.3 146.1l.5 .3M332.4 140.1l-.5-.3-.5 .3v.5l-.4 .3M334.5 148.5a1.87 1.87 0 0 1-.6 2.5M32.8 162.1h175.2M32.8 167.4h175.2"/>
<path d="M32.8 172.7h175.2M32.8 178h175.2M262.6 178.4l.4 .2M264.1 169.6a.53 .53 0 0 1 .6-.3 .53 .53 0 0 1 .4 .5 1.04 1.04 0 0 1-1.4 1.2l-.1-.6zM264.6 176.1l.1 .1M264.9 176.7l.7 .3M265 169.2a1.34 1.34 0 0 1-1.1 2.1M268.2 174.8h.1M292 169.7v.8M296.7 166.9v.9M296.7 172.4v.8M298.7 160.9l-42.2 24.4"/>
<path d="M300.3 163.2l-42.4 24.5M301.5 169.7v.8M313.3 164.6a1.92 1.92 0 0 1 3.3 0M314 166.1a1.02 1.02 0 0 1 1.8 0M314.2 166a.86 .86 0 0 1 .9-.3 .86 .86 0 0 1 .6 .6l-.4 .3h-.6l-.6-.2zM318.5 160.4l.6-.5h.6l.6 .5M318.6 160.3a.83 .83 0 0 1 .9-.3 .83 .83 0 0 1 .6 .7 .9 .9 0 0 1-1.6-.3zM329.8 160.1l.4 .3M32.8 194h175.2M263.8 186v.8M268.5 183.3v.8M268.5 188.7v.8"/>
<path d="M273.2 186v.8M296.7 199.6v.8M320.3 186v.8M320.7 185.5l-.6 .3M325.1 183.3v.8M325.1 188.7v.8M325.2 182.9l-.4 .2M329.8 186v.8M337.6 184.7l-42.4 24.5M338.1 183.6l-.5 .3M32.8 209.9h175.2M32.8 215.2h175.2"/>
<path d="M292 202.3v.8M296.7 205v.9M301.5 202.3v.8M32.8 220.5h175.2M32.8 225.8h175.2M32.8 231.1h175.2M32.8 236.5h175.2M32.8 241.8h175.2M32.8 247.1h175.2M32.8 252.4h175.2M32.8 263.1h175.2M32.8 268.4h175.2"/>
</g>
<g fill="none" stroke="#000" stroke-width=".71">
<path d="M10.1 9.9h400v277.1h-400zM70.1 6.5v3.4M140.1 6.5v3.4M207.2 5h5.8l-2.9 4.9zM210.1 0v9.9M280.1 6.5v3.4M350.1 6.5v3.4M6.7 74.2h3.4M410.1 74.2h3.5M.1 148.5h10M5.1 145.6l5 2.9-5 2.9zM410.1 148.5h10"/>
<path d="M410.1 148.5l5-2.9v5.8zM6.7 222.7h3.4M410.1 222.7h3.5M70.1 287v3.4M140.1 287v3.4M210.1 287v10M210.1 287l2.9 5h-5.8zM280.1 287v3.4M350.1 287v3.4"/>
</g>
<g fill="none" stroke="#000" stroke-width=".51">
<path d="M269.8 249.5h40.3M270.1 242h140v45h-140zM270.1 257h140M303.2 257v16M310.1 242v15M350.1 257v30M390.1 257v12M270.1 265h33.1M270.1 273h80M350.1 269h60M350.1 263h60M350.1 280.5h60"/>
<path d="M370.1 280.5v6.5M390.1 280.5v6.5"/>
</g>
<text font-size="7.9" x="181.9" y="20.8">PC-SMT-05-05 ( 1 : 3 )</text>
<g font-size="4.7">
<text x="304.6" y="263.9">Planos Ensamblaje</text>
<text x="304.6" y="269.3">PC-SMT-05-05 FULLER</text>
</g>
<g font-size="4.2">
<text x="34" y="9.6">6</text>
<text x="104" y="9.6">5</text>
<text x="174" y="9.6">4</text>
<text x="244" y="9.6">3</text>
<text x="314" y="9.6">2</text>
<text x="384" y="9.6">1</text>
<text x="6.8" y="38.7">D</text>
<text x="410.6" y="38.7">D</text>
<text x="7" y="112.9">C</text>
<text x="410.8" y="112.9">C</text>
<text x="7" y="187.1">B</text>
<text x="410.8" y="187.1">B</text>
<text x="7" y="261.4">A</text>
<text x="410.8" y="261.4">A</text>
<text x="34" y="290.4">6</text>
<text x="104" y="290.4">5</text>
<text x="174" y="290.4">4</text>
<text x="244" y="290.4">3</text>
<text x="314" y="290.4">2</text>
<text x="384" y="290.4">1</text>
</g>
<g font-size="3.9">
<text x="39.2" y="38.5">ITEM</text>
<text x="59.7" y="38.5">QTY</text>
<text x="87.7" y="38.5">PART NUMBER</text>
<text x="156.8" y="38.5">DESCRIPTION</text>
<text x="42.3" y="43.8">1</text>
<text x="61.9" y="43.8">1</text>
<text x="73" y="43.9">Bola Joystick Suzo</text>
<text x="42.3" y="49.1">2</text>
<text x="61.9" y="49.1">1</text>
<text x="73" y="49.2">Caja Joystick Suzo</text>
<text x="42.3" y="54.4">3</text>
<text x="42.3" y="59.7">4</text>
<text x="61.9" y="54.4">2</text>
<text x="61.9" y="59.7">1</text>
<text x="73" y="54.4">Cojinete IGUS GFM-1012-17</text>
<text x="73" y="59.8">Cojinete IGUS GSM-1012-06</text>
<text x="128" y="54.4">Cojinete IGUS GFM-1012-17</text>
<text x="128" y="59.8">Cojinete IGUS GSM-1012-06</text>
<text x="42.3" y="65.1">5</text>
<text x="61.9" y="65.1">1</text>
<text x="73" y="65.1">Cojinete IGUS GSM-1012-09</text>
<text x="128" y="65.1">Cojinete IGUS GSM-1012-09</text>
<text x="42.3" y="70.4">6</text>
<text x="61.9" y="70.4">4</text>
<text x="73" y="70.4">DIN 125 - A 3,2</text>
<text x="128" y="70.4">Washer</text>
<text x="42.3" y="75.6">7</text>
<text x="61.9" y="75.6">4</text>
<text x="73" y="75.7">DIN 125 - A 4,3</text>
<text x="128" y="75.8">Washer</text>
<text x="42.3" y="81">8</text>
<text x="61.9" y="81">8</text>
<text x="73" y="81">DIN 125 - A 5,3</text>
<text x="128" y="81.1">Washer</text>
<text x="42.3" y="86.3">9</text>
<text x="60.9" y="86.3">24</text>
<text x="73" y="86.3">DIN 125 - A 6,4</text>
<text x="128" y="86.4">Washer</text>
<text x="41.3" y="91.6">10</text>
<text x="61.9" y="91.6">4</text>
<text x="73" y="91.6">DIN 471 - 10x1</text>
<text x="128" y="91.7">Retaining rings for shaft</text>
<text x="41.3" y="96.9">11</text>
<text x="61.9" y="96.9">2</text>
<text x="73" y="96.9">DIN 912 - M3 x 10</text>
<text x="128" y="97">Cylinder Head Cap Screw</text>
<text x="41.3" y="102.3">12</text>
<text x="41.3" y="107.6">13</text>
<text x="61.9" y="102.3">2</text>
<text x="61.9" y="107.6">1</text>
<text x="73" y="102.3">DIN 912 - M3 x 20</text>
<text x="73" y="107.6">DIN 912 - M3 x 25</text>
<text x="128" y="102.3">Cylinder Head Cap Screw</text>
<text x="128" y="107.7">Cylinder Head Cap Screw</text>
<text x="41.3" y="112.9">14</text>
<text x="61.9" y="112.9">2</text>
<text x="73" y="112.9">DIN 912 - M4 x 10</text>
<text x="128" y="112.9">Cylinder Head Cap Screw</text>
<text x="41.3" y="118.2">15</text>
<text x="61.9" y="118.2">4</text>
<text x="73" y="118.2">DIN 912 - M4 x 12</text>
<text x="128" y="118.3">Cylinder Head Cap Screw</text>
<text x="41.3" y="123.5">16</text>
<text x="60.9" y="123.5">12</text>
<text x="73" y="123.5">DIN 912 - M6 x 16</text>
<text x="128" y="123.6">Cylinder Head Cap Screw</text>
<text x="41.3" y="128.8">17</text>
<text x="61.9" y="128.8">4</text>
<text x="73" y="128.8">DIN 933 - M5 x 70</text>
<text x="128" y="128.9">Hex-Head Bolt</text>
<text x="41.3" y="134.2">18</text>
<text x="61.9" y="134.2">4</text>
<text x="73" y="134.2">DIN 985 - M3</text>
<text x="128" y="134.2">Hex Nut</text>
<text x="41.3" y="139.4">19</text>
<text x="61.9" y="139.4">2</text>
<text x="73" y="139.4">DIN 985 - M4</text>
<text x="128" y="139.4">Hex Nut</text>
<text x="41.3" y="144.8">20</text>
<text x="61.9" y="144.8">4</text>
<text x="73" y="144.8">DIN 985 - M5</text>
<text x="128" y="144.8">Hex Nut</text>
<text x="41.3" y="150.1">21</text>
<text x="41.3" y="155.4">22</text>
<text x="60.9" y="150.1">12</text>
<text x="61.9" y="155.4">1</text>
<text x="73" y="150.1">DIN 985 - M6</text>
<text x="73" y="155.4">ET-DCM1618FE-057900</text>
<text x="128" y="150">Hex Nut</text>
<text x="128" y="155.4">Motor vibración feedback</text>
<text x="128" y="160.8">ET-DCM1618FE-057900</text>
<text x="41.3" y="166">23</text>
<text x="61.9" y="166">2</text>
<text x="73" y="166">KBRM-03</text>
<text x="128" y="166.1">Rotula IGUS KBRM-03</text>
<text x="41.3" y="171.3">24</text>
<text x="61.9" y="171.3">1</text>
<text x="73" y="171.4">Muelle</text>
<text x="128" y="171.3">Long=45, Di=14, e=1.4, paso 7 mm</text>
<text x="41.3" y="176.7">25</text>
<text x="61.9" y="176.7">2</text>
<text x="73" y="176.7">PC-SMT-04-EJE-03</text>
<text x="128" y="176.7">Eje 10mm del balancín</text>
<text x="41.3" y="181.9">26</text>
<text x="61.9" y="181.9">1</text>
<text x="73" y="181.9">PC-SMT-04-MUELLEB-02</text>
<text x="128" y="182">Muelle de torsión. Hilo 4 mm. Diámetro interior:</text>
<text x="128" y="187.4">Ø13mm. Longitud patas: 50mm. Anchura</text>
<text x="41.3" y="197.9">27</text>
<text x="61.9" y="197.9">1</text>
<text x="73" y="197.9">PC-SMT-04-MUELLED-02</text>
<text x="128" y="192.7">máxima: 9 mm. Número de espiras: 3</text>
<text x="128" y="198">Muelle de torsión. Hilo 5 mm. Diámetro interior:</text>
<text x="128" y="203.3">Ø13mm. Longitud patas: 50mm. Anchura</text>
<text x="128" y="208.6">máxima: 10 mm. Número de espiras: 3</text>
<text x="41.3" y="213.8">28</text>
<text x="61.9" y="213.8">1</text>
<text x="73" y="213.8">PC-SMT-04-PSUP-01</text>
<text x="128" y="213.9">Pieza sujección del balancín. Chapa 3 mm.</text>
<text x="41.3" y="219.2">29</text>
<text x="61.9" y="219.1">1</text>
<text x="73" y="219.2">PC-SMT-05-BALAN02</text>
<text x="128" y="219.2">Balancín</text>
<text x="41.3" y="224.5">30</text>
<text x="61.9" y="224.5">1</text>
<text x="73" y="224.5">PC-SMT-05-CARROPATIN02</text>
<text x="128" y="224.5">Guias con pieza de bloqueo</text>
<text x="41.3" y="229.8">31</text>
<text x="61.9" y="229.8">1</text>
<text x="73" y="229.8">PC-SMT-05-EJEC02</text>
<text x="128" y="229.9">Eje de palanca de cambios</text>
<text x="41.3" y="235.1">32</text>
<text x="61.9" y="235.1">1</text>
<text x="73" y="235.1">PC-SMT-05-ETACUNI01</text>
<text x="41.3" y="240.4">33</text>
<text x="41.3" y="245.7">34</text>
<text x="61.9" y="240.4">1</text>
<text x="61.9" y="245.7">1</text>
<text x="73" y="240.4">PC-SMT-05-H01</text>
<text x="73" y="245.7">PC-SMT-05-SCAR01</text>
<text x="128" y="240.5">Recorridos H</text>
<text x="128" y="245.8">Estructura principal palanca de cambios</text>
<text x="41.3" y="251">35</text>
<text x="61.9" y="251">1</text>
<text x="73" y="251">PC-SMT-05-SPRBT01</text>
<text x="128" y="251.1">Soporte rabbit con tuercas remachadas</text>
<text x="41.3" y="256.3">36</text>
<text x="61.9" y="256.3">1</text>
<text x="73" y="256.3">PC-SMT-05-TANTIR01</text>
<text x="128" y="256.4">Elemento Antirotación del eje lado 17 long 29.</text>
<text x="128" y="261.7">Nylon</text>
<text x="41.3" y="267">37</text>
<text x="61.9" y="267">1</text>
<text x="73" y="267">Pinza diamtero 12-13 mm.</text>
<text x="128" y="267">Escobero 12-13</text>
<text x="41.3" y="272.3">38</text>
<text x="61.9" y="272.3">1</text>
<text x="73" y="272.4">Rabbit BL2010-SMK</text>
<text x="128" y="272.4">Centralita Electrónica</text>
<text x="358.5" y="275">PC-SMT-05-05-ENS01</text>
</g>
<g font-size="3.1">
<text x="312.7" y="246.8">Tolerancias para dimensiones lineales y angulares sin indicación individual</text>
<text x="312.7" y="250.4">de tolerancia, según ISO 2768-1:1989</text>
<text x="312.7" y="254">Zonas de rugosidad no especificada, Ra 3.2</text>
<text x="377.7" y="285.6">A3</text>
<text x="397" y="285.9">1 /8</text>
</g>
<g font-size="2.4">
<text x="271.2" y="244.4">MATERIAL:</text>
<text x="271.3" y="252">ACABADO SUPERFICIAL:</text>
<text x="271.2" y="259.7">SCALE:</text>
<text x="350.6" y="260.8">DRAWN: Sergio Torremocha</text>
<text x="391.2" y="260.6">05/03/2015</text>
<text x="350.6" y="267">CHECKED: Antonio Garcia</text>
<text x="391.2" y="266.7">23/10/2014</text>
<text x="350.6" y="271.4">DWG NO:</text>
<text x="350.8" y="276.9">Id. Ref:</text>
<text x="350.8" y="282.8">REV</text>
<text x="371.2" y="282.9">SIZE</text>
<text x="390.9" y="282.9">SHEET</text>
</g>
</svg>
